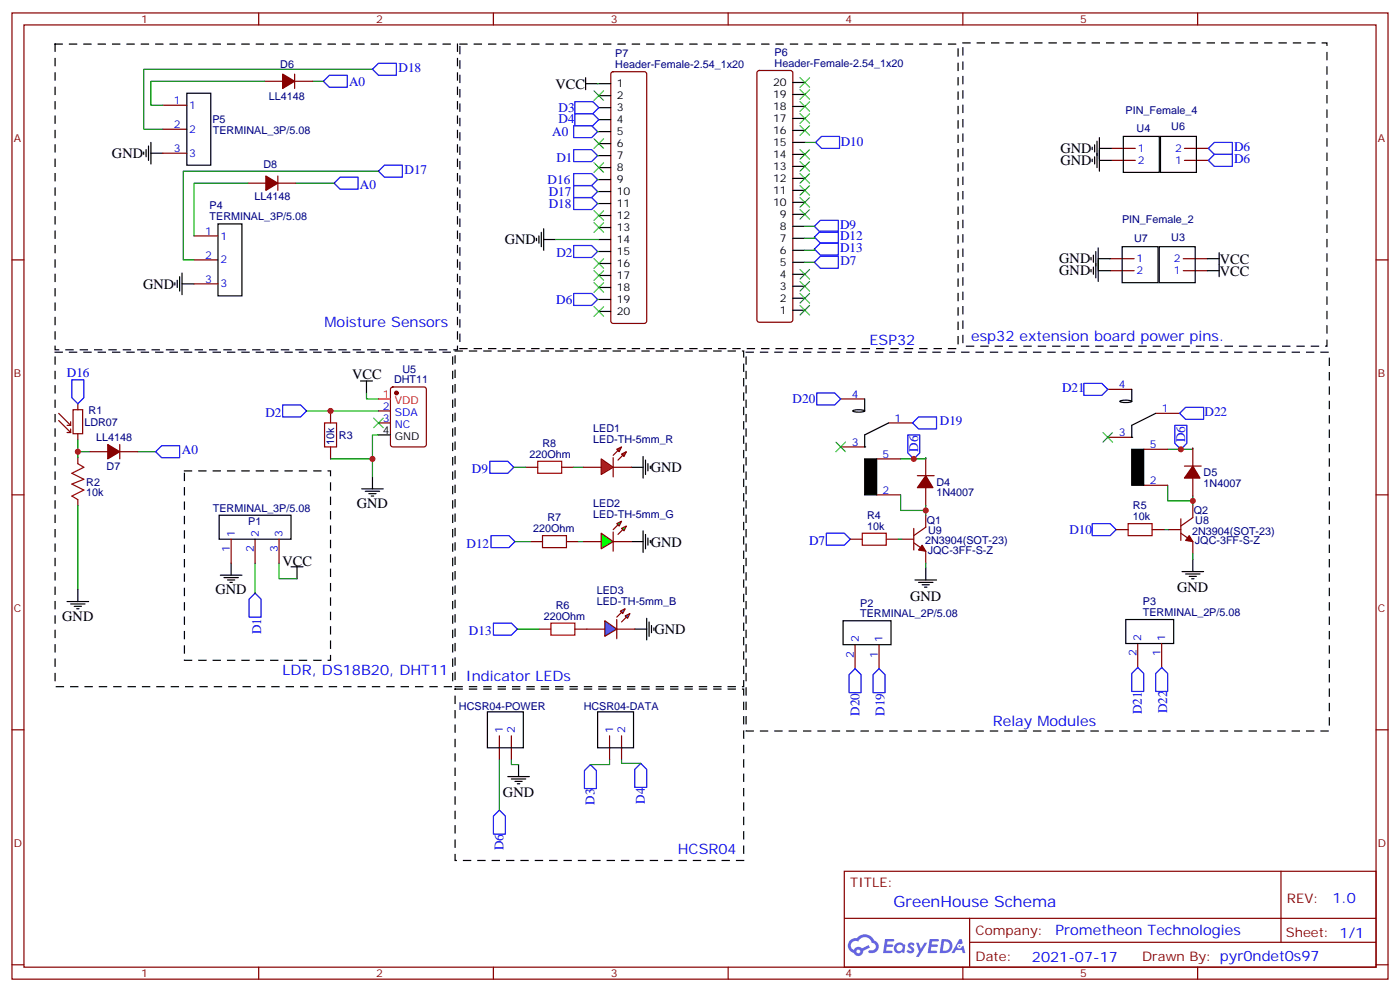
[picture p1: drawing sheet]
<svg xmlns="http://www.w3.org/2000/svg" width="412mm" height="292mm" viewBox="0 0 412 292" stroke-linecap="round" stroke-linejoin="round" font-family="sans-serif">
<g fill="none" stroke="#870000" stroke-width=".35">
<path d="M3.5 3.8h405.4v284.3h-405.4zM7.1 7.3h398.2v277.3h-398.2zM76.2 3.8v3.5M145.3 3.8v3.5M214.5 3.8v3.5M283.6 3.8v3.5M352.8 3.8v3.5M3.5 76.5h3.6M405.3 76.5h3.6M3.5 145.6h3.6M405.3 145.6h3.6M3.5 214.8h3.6"/>
<path d="M405.3 214.8h3.6M248.7 256.4h156.6v28.2h-156.6zM377.3 256.4v20.9M248.7 270.2h156.5M285.6 277.3h119.6M285.6 270.2v14.2M3.5 283.9h3.6M76.2 284.6v3.5M145.3 284.6v3.5M214.5 284.6v3.5M283.6 284.6v3.5M352.8 284.6v3.5"/>
<path d="M405.3 283.9h3.6"/>
</g>
<g fill="#5487ff">
<path d="M267.7 277.6a1.22 1.22 0 0 1 1.7 .2l-.4 .6a.47 .47 0 0 0-.3-.4 .47 .47 0 0 0-.5 .2l.1 .2a1.14 1.14 0 0 1 .8 1.8 1.14 1.14 0 0 1-1.9 0l-.2-.2 .5-.6 .7 .5a.29 .29 0 0 0 .3-.3 .29 .29 0 0 0-.2-.3 1.04 1.04 0 0 1-.6-1.7z"/>
<path d="M260.7 276.3h2.4l.3 .2-.2 .5-1.8 .1-.1 .8h1.5l.3 .4-.3 .4h-1.6l-.2 1.1h1.7l.2 .3-.2 .3-2.6 .1z"/>
<path d="M273.8 276.3h2.4l.3 .2-.1 .5-1.8 .1-.2 .8h1.6l.3 .4-.4 .4h-1.6l-.1 1.1h1.7l.2 .3-.2 .3-2.6 .1z"/>
<path d="M282.6 276.3h.7l.3 1.3-.6 .3a.69 .69 0 0 0-1 .3 .69 .69 0 0 0 .4 .9 .69 .69 0 0 0 .9-.6l.5-.2 .6 2.2h-.8l-.2-.9h-1.8l-.5 .9h-.8z"/>
<path d="M269.8 277.4h.8l.6 1.8 1.1-1.8h.9l-2.6 4.2h-.8l.9-1.5z"/>
<path d="M277.4 276.3l-.6 4.2h1.3a2.11 2.11 0 0 0 2.5-2.1 2.11 2.11 0 0 0-2.5-2.1zM278.1 277.1a1.39 1.39 0 0 1 1.7 1.4 1.39 1.39 0 0 1-1.8 1.3h-.3z"/>
<path d="M263.7 277.9a1.54 1.54 0 0 0-.1 2.2 1.54 1.54 0 0 0 2.2 .1l.6 .3 .3-2.3-.2-.3h-.4a1.49 1.49 0 0 0-2.4 0zM264 278.9a.94 .94 0 0 1 1.8 0 .94 .94 0 0 1-1.8 0z"/>
<path d="M250.4 276.7a2.18 2.18 0 0 0 1.1 3.7 1.44 1.44 0 0 0 1.6 .9 1.44 1.44 0 0 0 1.2-1.4l2-1.1-.5-.7-1.9 1a1.47 1.47 0 0 0-2.4 .4 1.39 1.39 0 0 1-.7-1.9 1.39 1.39 0 0 1 2-.5 2.12 2.12 0 0 1 2.2-1.3 2.12 2.12 0 0 1 1.9 1.7 1.14 1.14 0 0 1 1.1 1.4 1.14 1.14 0 0 1-1.7 .7 .43 .43 0 0 0-.5 .4 .43 .43 0 0 0 .4 .5 1.98 1.98 0 0 0 2.5-1.2 1.98 1.98 0 0 0-1.2-2.6 3.1 3.1 0 0 0-5.3-.6l-.9 .1zM252.3 280a.55 .55 0 0 1 1.1 0 .55 .55 0 0 1-1.1 0z"/>
<circle cx="282.6" cy="278.4" r=".26"/>
</g>
<path d="M22.9 118.8v1.8M17.3 123.8l3.5 3.5M17.3 121.6l3.5 3.6M19.8 127.3h1M19.8 125.2h1M20.8 124.1v1.1M20.8 126.2v1.1M21.5 120.6h2.8v7h-2.8zM22.9 127.6v1.8" fill="none" stroke="#850000" stroke-width=".35"/>
<path d="M22.9 136.5l1.8 1-3.5 1.8 3.5 1.7-3.5 1.5 3.5 1.7-3.5 1.8 1.7 1M95.6 124.5h3.5v7h-3.5zM158.4 135.7h7.1v3.6h-7.1zM159.8 157.6h7.1v3.5h-7.1zM254 156.9h7.1v3.5h-7.1zM332.3 154.1h7.1v3.5h-7.1zM162.3 183.4h7v3.5h-7z" fill="none" stroke="#a10000" stroke-width=".35"/>
<g fill="none" stroke="#870000" stroke-width=".35">
<path d="M115.2 114.1l.5-.2h9.2l.6 .4 .1 16.5-.5 .7h-9.4l-.6-.4-.1-16.5zM247.6 117.4h7.1M326.3 114.6h7.1M22.9 134.7v1.8M97.4 120.9v3.6M97.4 131.5v3.5M111.5 120.9h3.5M111.5 124.5h3.5M154.9 137.5h3.5M165.5 137.5h3.5M247.6 131.5h7.1M258.2 135h7.1"/>
<path d="M261.8 124.5h7M270.2 140h5M272.7 134.7v5.3M326.3 128.7h7.1M336.9 132.2h7.1M340.4 121.6h7.1M348.9 137.2h4.9M351.4 131.9v5.3M22.9 147v1.8M156.3 159.4h3.5M166.9 159.4h3.5M250.5 158.7h3.5"/>
<path d="M258.2 145.6h7.1M261.1 158.7h3.5M265.6 158.7h3.6M269.2 159.7l3.5 2.5v3.5M269.2 155.5v6.4M272.7 143.5v5.3M272.7 151.6v3.6l-3.5 2.4M328.8 155.9h3.5M336.9 142.8h7.1M339.4 155.9h3.5M344.3 155.9h3.5M347.8 156.9l3.6 2.5v3.5"/>
<path d="M347.8 152.7v6.3M351.4 140.7v5.3M351.4 148.8v3.5l-3.6 2.5M158.7 185.1h3.6M169.3 185.1h3.6"/>
</g>
<g fill="none" stroke="#008700" stroke-width=".35">
<path d="M92.1 23.9h3.1M109.7 20.4h-67.4v17.6h5.7M87.1 53.9h11.3M107.9 115.6v1.8h3.6M22.9 129.4v5.3M22.9 132.9h3.6M40.6 132.9h5.3M90.3 120.9h21.2M97.4 135h12.3M111.5 128h-1.8v12.3M151.3 137.5h3.6M169 137.5h2.8"/>
<path d="M272.7 134.7v.3h-7.4M351.4 131.9v.3h-7.4M22.9 148.8v24.7M151.7 159.4h4.6M170.4 159.4h1.4M264.6 158.7h1M265.3 145.6v4.6h7.4M272.7 148.8v2.8M342.9 155.9h1.4M344 142.8v4.6h7.4M351.4 146v2.8M75.1 165.7v8.9"/>
<path d="M82.2 165.7v4.6h5.3M272.7 165.7v1.4M351.4 162.9v1.8M152.4 185.1h6.3"/>
</g>
<g fill="none" stroke="#000" stroke-width=".35">
<path d="M172.5 24.6h3.5M172.5 22.9v3.5M42.3 44.7v.7M43 44v2.1M43.7 43v4.2M44.4 45.1h3.6M44.4 41.9v6.4M158 70.1v.7M158.7 69.4v2.1M159.5 68.4v4.2M160.2 70.5h3.5M160.2 67.3v6.4"/>
<path d="M51.5 83.2v.7M52.2 82.5v2.1M52.9 81.4v4.3M53.6 83.5h3.5M53.6 80.4v6.3M106.2 112.1h3.5M107.9 112.1v3.5M254.7 117.4v3.5M329.9 118a5.1 5.1 0 0 1 3.5 .1 4.6 4.6 0 0 1-3.6 0zM333.4 114.6v3.5M111.5 128h3.5M185.9 137.5h3.5"/>
<path d="M189.4 134.3v6.4M190.1 135.4v4.2M190.9 136.5v2.1M191.6 137.2v.7M251.3 120.8a5.1 5.1 0 0 1 3.4 .1 4.6 4.6 0 0 1-3.5 0zM261.8 124.5l-7.1 3.5v3.5M340.4 121.6l-7 3.6v3.5M106.5 143.9h6.4M107.6 144.6h4.2M108.7 145.3h2.1M109.4 146h.7M109.7 140.3v3.6"/>
<path d="M185.9 159.4h3.5M189.4 156.2v6.4M190.1 157.3v4.2M190.9 158.3v2.1M191.6 159v.7M19.8 177h6.3M20.8 177.7h4.2M21.9 178.4h2.1M22.6 179.1h.7M22.9 173.5v3.5M64.9 169.3h6.4M66 170h4.2"/>
<path d="M67 170.7h2.1M67.7 171.4h.7M68.1 165.7v3.6M85.7 166.8h3.6M87.5 166.8v3.5M269.5 170.7h6.4M270.6 171.4h4.2M271.6 172.1h2.2M272.3 172.8h.7M272.7 167.1v3.6M348.2 168.2h6.3M349.2 168.9h4.3"/>
<path d="M350.3 169.6h2.1M351 170.3h.7M351.4 164.7v3.5M187 185.1h3.5M190.5 182v6.3M191.2 183v4.3M191.9 184.1v2.1M192.6 184.8v.7"/>
</g>
<path d="M16.2 13h118.6v89.9h-118.6zM135.5 13h146.7v89.6h-146.7zM16.2 103.6h117.1v98.5h-117.1zM134.1 103.3h85v98.8h-85zM219.8 103.6h171.8v111.5h-171.8zM54.3 138.6h43.1v55.7h-43.1zM134.1 202.8h85v50.4h-85z" fill="none" stroke="#000" stroke-width=".35" stroke-dasharray="2.1 2.1"/>
<g fill="none" stroke="#00f" stroke-width=".35">
<path d="M97 22.2h5.3v3.5h-5.3l-1.8-1.8zM169 37h5.3l1.7 1.7-1.7 1.8h-5.3zM98.4 53.9l1.8-1.8h5.3v3.6h-5.3zM169 44h5.3l1.7 1.8-1.7 1.8h-5.3zM169 72.2h5.3l1.7 1.8-1.7 1.8h-5.3zM239.9 77.2l1.8-1.8h5.2v3.6h-5.2zM83.3 119.2h5.2l1.8 1.7-1.8 1.8h-5.2zM45.9 132.9l1.7-1.7h5.3v3.5h-5.3zM144.3 135.7h5.3l1.7 1.8-1.7 1.8h-5.3zM144.6 157.6h5.3l1.8 1.8-1.8 1.7h-5.3zM243.4 156.9h5.3l1.8 1.8-1.8 1.7h-5.3zM321.7 154.1h5.3l1.8 1.8-1.8 1.7h-5.3z"/>
<path d="M75.1 174.6l1.8 1.7v5.3h-3.5v-5.3zM145.3 183.4h5.3l1.8 1.7-1.8 1.8h-5.3zM147.1 238.4l1.8 1.8v5.3h-3.6v-5.3z"/>
</g>
<g fill="#870000" stroke="#870000" stroke-width=".35">
<path d="M272.7 140l2.1 3.5h-4.6z"/>
<path d="M271.6 160.4l1.1 1.8-2.1-.3z"/>
<path d="M350.3 157.6l1.1 1.8-2.2-.4z"/>
<path d="M351.4 137.2l2.1 3.5h-4.6z"/>
<circle cx="116.8" cy="115.6" r=".53"/>
</g>
<path d="M111.5 117.4h3.5" fill="none" stroke="#f00" stroke-width=".35"/>
<path d="M110.1 123l2.8 2.9M112.9 123l-2.8 2.9" fill="none" stroke="#3c3" stroke-width=".35"/>
<g fill="#000">
<circle cx="254.7" cy="131.5" r=".18"/>
<circle cx="333.4" cy="128.7" r=".18"/>
</g>
<path d="M254.7 135h3.5v10.6h-3.5zM333.4 132.2h3.5v10.6h-3.5z" fill="#000" stroke="#000" stroke-width=".35"/>
<g fill="#f00" stroke="#870000" stroke-width=".35">
<path d="M177.1 135l3.5 2.5-3.5 2.1z"/>
<path d="M180.6 134.7v5.6z"/>
</g>
<g fill="#870000" stroke="#870000" stroke-width=".35">
<path d="M180.6 134l1.4-1.4z"/>
<path d="M182 135.4l1.4-1.4z"/>
</g>
<g fill="#f00" stroke="#870000" stroke-width=".35">
<path d="M181.7 132.2l1.4-.7-.7 1.4z"/>
<path d="M183.1 133.6l1.4-.7-.7 1.4z"/>
</g>
<path d="M171.8 137.5h5.3M180.6 137.5h5.3M171.8 159.4h5.3M180.6 159.4h5.3" fill="none" stroke="#870000" stroke-width=".35"/>
<g fill="#0f0" stroke="#870000" stroke-width=".35">
<path d="M183.1 155.5l1.4-.7-.7 1.4z"/>
<path d="M181.7 154.1l1.4-.7-.7 1.4z"/>
</g>
<g fill="#870000" stroke="#870000" stroke-width=".35">
<path d="M182 157.3l1.4-1.4z"/>
<path d="M182 154.4l-1.4 1.5z"/>
</g>
<path d="M180.6 156.6v5.6z" fill="#f00" stroke="#870000" stroke-width=".35"/>
<path d="M177.1 156.9l3.5 2.5-3.5 2.1z" fill="#0f0" stroke="#870000" stroke-width=".35"/>
<path d="M172.9 185.1h5.3M181.7 185.1h5.3" fill="none" stroke="#870000" stroke-width=".35"/>
<g fill="#09f" stroke="#870000" stroke-width=".35">
<path d="M184.1 181.3l1.5-.7-.7 1.4z"/>
<path d="M182.7 179.8l1.4-.7-.7 1.5z"/>
</g>
<g fill="#870000" stroke="#870000" stroke-width=".35">
<path d="M183.1 183l1.4-1.4z"/>
<path d="M181.7 181.6l1.4-1.4z"/>
</g>
<path d="M181.7 182.3v5.7z" fill="#f00" stroke="#870000" stroke-width=".35"/>
<path d="M178.2 182.7l3.5 2.4-3.5 2.2z" fill="#09f" stroke="#870000" stroke-width=".35"/>
<g fill="none" stroke="#00f" stroke-width=".35">
<path d="M111.5 18.6h5.3v3.6h-5.3l-1.8-1.8zM169.3 29.9h5.3l1.8 1.8-1.8 1.7h-5.3zM169.3 33.4h5.3l1.8 1.8-1.8 1.8h-5.3zM111.5 50.4l1.7-1.8h5.3v3.5h-5.3zM169 51.1h5.3l1.7 1.7-1.7 1.8h-5.3zM169 54.6h5.3l1.7 1.8-1.7 1.7h-5.3zM169 58.1h5.3l1.7 1.8-1.7 1.8h-5.3zM240.2 41.9l1.8-1.8h5.3v3.6h-5.3zM356 43.7l1.7-1.8h5.3v3.5h-5.3zM356 47.2l1.7-1.8h5.3v3.6h-5.3zM239.9 66.6l1.8-1.8h5.2v3.6h-5.2zM239.9 69.8l1.8-1.8h5.2v3.5h-5.2z"/>
<path d="M239.9 73.3l1.8-1.8h5.2v3.6h-5.2zM169 86.4h5.3l1.7 1.7-1.7 1.8h-5.3zM21.2 111.8h3.5v5.3l-1.8 1.7-1.7-1.7zM240.6 115.6h5.3l1.7 1.8-1.7 1.8h-5.3zM319.3 112.8h5.3l1.7 1.8-1.7 1.7h-5.3zM349.2 119.9h5.3v3.5h-5.3l-1.7-1.8zM267.4 128h3.5v5.3l-1.7 1.7-1.8-1.7zM270.6 122.7h5.3v3.5h-5.3l-1.8-1.7zM346.1 125.2h3.5v5.3l-1.8 1.7-1.7-1.7zM251.9 196.8l1.7 1.7v5.3h-3.5v-5.3zM258.9 196.8l1.8 1.7v5.3h-3.5v-5.3zM335.1 196.4l1.8 1.8v5.3h-3.5v-5.3z"/>
<path d="M342.2 196.4l1.8 1.8v5.3h-3.6v-5.3zM173.9 225l1.8 1.8v5.3h-3.5v-5.3zM188.7 224.6l1.8 1.8v5.3h-3.5v-5.3z"/>
</g>
<g fill="none" stroke="#3c3" stroke-width=".35">
<path d="M175 26.7l2.8 2.9M177.8 26.7l-2.8 2.9M235.7 37l2.8 2.8M235.7 33.4l2.8 2.9M235.7 29.9l2.8 2.8M235.7 26.4l2.8 2.8M235.7 22.9l2.8 2.8M238.5 37l-2.8 2.8M238.5 33.4l-2.8 2.9M238.5 29.9l-2.8 2.8M238.5 26.4l-2.8 2.8M238.5 22.9l-2.8 2.8"/>
<path d="M175 40.9l2.8 2.8M175 47.9l2.8 2.8M177.8 40.9l-2.8 2.8M177.8 47.9l-2.8 2.8M235.7 54.6l2.8 2.8M235.7 51.1l2.8 2.8M235.7 44l2.8 2.8M235.7 58.1l2.8 2.9M235.7 47.6l2.8 2.8M238.5 54.6l-2.8 2.8M238.5 51.1l-2.8 2.8M238.5 44l-2.8 2.8"/>
<path d="M238.5 58.1l-2.8 2.9M238.5 47.6l-2.8 2.8M175 62l2.8 2.8M175 65.5l2.8 2.9M175 76.1l2.8 2.9M175 79.7l2.8 2.8M177.8 62l-2.8 2.8M177.8 65.5l-2.8 2.9M177.8 76.1l-2.8 2.9M177.8 79.7l-2.8 2.8M235.7 79.3l2.8 2.8M235.7 61.7l2.8 2.8"/>
<path d="M238.5 79.3l-2.8 2.8M238.5 61.7l-2.8 2.8M175 83.2l2.8 2.8M175 90.2l2.8 2.9M177.8 83.2l-2.8 2.8M177.8 90.2l-2.8 2.9M235.7 89.9l2.8 2.8M235.7 86.4l2.8 2.8M235.7 82.8l2.8 2.9M238.5 89.9l-2.8 2.8M238.5 86.4l-2.8 2.8M238.5 82.8l-2.8 2.9"/>
<path d="M246.2 130.1l2.9 2.8M249.1 130.1l-2.9 2.8M324.9 127.3l2.8 2.8M327.7 127.3l-2.8 2.8"/>
</g>
<g fill="none" stroke="#000" stroke-width=".35">
<path d="M55 27.4h7.1v21.2h-7.1zM176.4 24.6h3.5M176.4 28.2h3.5M176.4 31.7h3.5M176.4 35.2h3.5M176.4 38.7h3.5M233.5 38.4h3.6M233.5 34.9h3.6M233.5 31.3h3.6M233.5 27.8h3.6M233.5 24.3h3.6M176.4 42.3h3.5"/>
<path d="M176.4 45.8h3.5M176.4 49.3h3.5M176.4 52.8h3.5M176.4 56.4h3.5M176.4 59.9h3.5M233.5 59.5h3.6M233.5 56h3.6M233.5 52.5h3.6M233.5 49h3.6M233.5 45.4h3.6M233.5 41.9h3.6M321.7 43.3v.7"/>
<path d="M321.7 46.8v.8M322.4 42.6v2.1M322.4 46.1v2.2M323.1 41.6v7.7M323.8 43.7h3.6M323.8 40.5v9.9M323.8 47.2h3.6M330.9 40.1h10.6v10.6h-10.6zM341.8 40.1h10.6v10.6h-10.6zM64.2 65.9h7.1v21.2h-7.1zM176.4 63.4h3.5M176.4 67h3.5"/>
<path d="M176.4 70.5h3.5M176.4 74h3.5M176.4 77.5h3.5M233.5 77.2h3.6M233.5 73.7h3.6M233.5 70.1h3.6M233.5 66.6h3.6M233.5 63.1h3.6M321.4 75.8v.7M321.4 79.3v.7M322.1 75.1v2.1M322.1 78.6v2.1"/>
<path d="M322.8 74v7.8M323.5 76.1h3.5M323.5 73v9.8M323.5 79.7h3.5M330.6 72.6h10.5v10.6h-10.5zM341.5 72.6h10.6v10.6h-10.6zM355.6 76.1h3.5M355.6 79.7h3.5M359.1 74.4v7M176.4 81.1h3.5M176.4 84.6h3.5M176.4 88.1h3.5"/>
<path d="M176.4 91.7h3.5M233.5 91.3h3.6M233.5 87.8h3.6M233.5 84.2h3.6M233.5 80.7h3.6M64.6 151.6h21.1v7.1h-21.1zM248.4 182.7h14.1v7h-14.1zM331.6 182.3h14.1v7.1h-14.1zM143.6 209.5h10.6v10.6h-10.6zM176 209.5h10.6v10.6h-10.6zM149.6 228.5h6.3M150.6 229.2h4.3"/>
<path d="M151.7 229.9h2.1M152.4 230.6h.7M152.8 225v3.5"/>
</g>
<g fill="none" stroke="#870000" stroke-width=".35">
<path d="M48 38h7M48 31h7M78 23.9h5.3M86.8 21.8v4.2M86.8 23.9h5.3M180.2 21.3l.4-.2h9.2l.5 .2 .2 .5v72.7l-.2 .5-.5 .2h-9.2l-.5-.3-.2-.4v-72.7zM223.2 20.9l.5-.2h9.1l.5 .2 .2 .5v72.7l-.2 .5-.5 .2h-9.1l-.5-.2-.2-.5v-72.7zM48 45.1h7M73 53.9h5.3M81.8 51.8v4.2M81.8 53.9h5.3M327.4 43.7h7"/>
<path d="M327.4 47.2h7M348.9 43.7h7.1M348.9 47.2h7.1M57.1 76.5h7.1M57.1 69.4h7.1M327 79.7h7.1M327 76.1h7.1M348.5 79.7h7.1M348.5 76.1h7.1M57.1 83.5h7.1M26.5 132.9h5.2M35.3 130.8v4.2"/>
<path d="M35.3 132.9h5.3M68.1 158.7v7M75.1 158.7v7M82.2 158.7v7M251.9 189.7v7.1M258.9 189.7v7.1M335.1 189.4v7M342.2 189.4v7M147.1 216.5v7.1M150.6 216.5v7.1M179.6 216.5v7.1M183.1 216.5v7.1"/>
</g>
<g fill="#870000" stroke="#870000" stroke-width=".35">
<path d="M83.3 21.8l3.5 2.1-3.5 2.1z"/>
<path d="M31.7 130.8l3.6 2.1-3.6 2.1z"/>
<path d="M78.3 51.8l3.5 2.1-3.5 2.1z"/>
</g>
<g fill="none" stroke="#008700" stroke-width=".35">
<path d="M78 23.9h-33.6v7.1h3.6M176 24.6h.4M176 38.7h.4M73 53.9h-15.9v15.5M111.5 50.4h-57.5v26.1h3.1M176 45.8h.4M176 52.8h.4M176 56.4h.4M176 59.9h.4M237.1 41.9h3.1M163.7 70.5h12.7M176 74h.4"/>
<path d="M237.1 77.2h2.8M237.1 66.6h2.8M239.9 73.3v.4h-2.8M239.9 69.8v.3h-2.8M176 88.1h.4M147.1 223.6v14.8M150.6 223.6v1.4h2.2M179.6 223.6v1.4h-5.7M183.1 223.6v1h5.6"/>
</g>
<path d="M283.6 12.6h107.3v89.3h-107.3z" fill="none" stroke="#000" stroke-width=".35" stroke-dasharray="2.1 2.1"/>
<g fill="#c00">
<circle cx="22.9" cy="132.9" r=".88"/>
<circle cx="109.7" cy="135" r=".88"/>
<circle cx="97.4" cy="120.9" r=".88"/>
<circle cx="351.4" cy="147.4" r=".88"/>
<circle cx="272.7" cy="150.2" r=".88"/>
<circle cx="269.2" cy="135" r=".88"/>
<circle cx="347.8" cy="132.2" r=".88"/>
</g>
<text font-size="4.6" fill="#00f" x="263.2" y="267">GreenHouse Schema</text>
<g font-size="4.2">
<text x="163.6" y="26.1">VCC</text>
<text x="33" y="46.5">GND</text>
<text x="312.4" y="45.1">GND</text>
<text x="312.4" y="48.6">GND</text>
<text x="148.7" y="71.9">GND</text>
<text x="312" y="77.5">GND</text>
<text x="359.3" y="77.6">VCC</text>
<text x="312" y="81.1">GND</text>
<text x="359.3" y="81.1">VCC</text>
<text x="42.2" y="85">GND</text>
<text x="103.7" y="111.4">VCC</text>
<text x="191.7" y="139">GND</text>
<text x="105.1" y="149.5">GND</text>
<text x="191.7" y="160.8">GND</text>
<text x="83.2" y="166.4">VCC</text>
<text x="63.5" y="174.9">GND</text>
<text x="268.1" y="176.8">GND</text>
<text x="346.8" y="174.3">GND</text>
<text x="18.3" y="182.7">GND</text>
<text x="192.8" y="186.6">GND</text>
<text x="148.2" y="234.5">GND</text>
</g>
<g font-size="4.2" fill="#00f">
<text x="95.6" y="96.2">Moisture Sensors</text>
<text x="256.1" y="101.5">ESP32</text>
<text x="286.1" y="100.5">esp32 extension board power pins.</text>
<text x="83.3" y="198.5">LDR, DS18B20, DHT11</text>
<text x="137.2" y="200.3">Indicator LEDs</text>
<text x="292.5" y="213.7">Relay Modules</text>
<text x="199.7" y="251.5">HCSR04</text>
<text x="392.5" y="265.7">1.0</text>
<text x="310.9" y="275.2">Prometheon Technologies</text>
<text x="304" y="283">2021-07-17</text>
</g>
<g font-size="3.9" fill="#00f">
<text x="117.4" y="21.1">D18</text>
<text x="102.8" y="25.2">A0</text>
<text x="164.5" y="32.9">D3</text>
<text x="162.7" y="40">A0</text>
<text x="164.5" y="36.1">D4</text>
<text x="163.9" y="47.5">D1</text>
<text x="247.6" y="43.1">D10</text>
<text x="363.5" y="44.5">D6</text>
<text x="363.5" y="48">D6</text>
<text x="119.2" y="51.1">D17</text>
<text x="106" y="55.5">A0</text>
<text x="161.3" y="54.1">D16</text>
<text x="161.7" y="57.6">D17</text>
<text x="161.7" y="61.2">D18</text>
<text x="247.5" y="70.5">D12</text>
<text x="247.5" y="67.5">D9</text>
<text x="163.9" y="75.8">D2</text>
<text x="247.5" y="74">D13</text>
<text x="247.6" y="77.9">D7</text>
<text x="163.9" y="89.4">D6</text>
<text x="19.7" y="111">D16</text>
<text x="233.5" y="118.7">D20</text>
<text x="312.8" y="115.5">D21</text>
<text x="78.2" y="122.7">D2</text>
<text x="276.9" y="125.1">D19</text>
<text x="354.8" y="122.6">D22</text>
<text x="349.1" y="130.2" transform="rotate(-90 349.1 130.2)">D6</text>
<text x="53.6" y="133.6">A0</text>
<text x="270.4" y="133" transform="rotate(-90 270.4 133)">D6</text>
<text x="139" y="139.3">D9</text>
<text x="137.4" y="161.1">D12</text>
<text x="238.3" y="160.4">D7</text>
<text x="315" y="157.1">D10</text>
<text x="76.9" y="186.7" transform="rotate(-90 76.9 186.7)">D1</text>
<text x="138.1" y="186.9">D13</text>
<text x="343.8" y="209.9" transform="rotate(-90 343.8 209.9)">D22</text>
<text x="253.1" y="210.6" transform="rotate(-90 253.1 210.6)">D20</text>
<text x="260.5" y="210.6" transform="rotate(-90 260.5 210.6)">D19</text>
<text x="336.4" y="210.2" transform="rotate(-90 336.4 210.2)">D21</text>
<text x="175.2" y="236.8" transform="rotate(-90 175.2 236.8)">D3</text>
<text x="190" y="236.5" transform="rotate(-90 190 236.5)">D4</text>
<text x="148.4" y="250.2" transform="rotate(-90 148.4 250.2)">D6</text>
</g>
<g font-size="3.9" fill="#800">
<text x="250.5" y="261">TITLE:</text>
<text x="379.1" y="265.7">REV:</text>
<text x="287.4" y="275.2">Company:</text>
<text x="378.7" y="275.8">Sheet: 1/1</text>
<text x="287.4" y="282.9">Date:</text>
<text x="336.4" y="282.9">Drawn By: pyr0ndet0s97</text>
</g>
<g font-size="3.2" fill="#800">
<text x="41.6" y="6.8">1</text>
<text x="110.8" y="6.8">2</text>
<text x="179.9" y="6.8">3</text>
<text x="249.1" y="6.8">4</text>
<text x="318.2" y="6.8">5</text>
<text x="4.1" y="41.9">A</text>
<text x="405.9" y="41.9">A</text>
<text x="4.1" y="111.1">B</text>
<text x="405.9" y="111.1">B</text>
<text x="4.1" y="180.2">C</text>
<text x="405.9" y="180.2">C</text>
<text x="4.1" y="249.3">D</text>
<text x="405.9" y="249.3">D</text>
<text x="41.6" y="287.6">1</text>
<text x="110.8" y="287.6">2</text>
<text x="179.9" y="287.6">3</text>
<text x="249.1" y="287.6">4</text>
<text x="318.2" y="287.6">5</text>
</g>
<g font-size="3.2" fill="#000080">
<text x="181.3" y="16.8">P7</text>
<text x="228.2" y="16.5">P6</text>
<text x="82.6" y="20.1">D6</text>
<text x="181.3" y="20">Header-Female-2.54_1x20</text>
<text x="228.2" y="19.7">Header-Female-2.54_1x20</text>
<text x="79.2" y="29.3">LL4148</text>
<text x="331.6" y="33.4">PIN_Female_4</text>
<text x="62.5" y="36.3">P5</text>
<text x="62.7" y="39.5">TERMINAL_3P/5.08</text>
<text x="334.8" y="38.8">U4</text>
<text x="345" y="38.1">U6</text>
<text x="77.6" y="49.4">D8</text>
<text x="74.9" y="58.9">LL4148</text>
<text x="61.7" y="64.8">TERMINAL_3P/5.08</text>
<text x="61.7" y="61.6">P4</text>
<text x="330.5" y="65.5">PIN_Female_2</text>
<text x="334.1" y="71.3">U7</text>
<text x="345" y="70.9">U3</text>
<text x="116.1" y="112.6">DHT11</text>
<text x="118.5" y="109.7">U5</text>
<text x="24.9" y="125.3">LDR07</text>
<text x="26.1" y="121.8">R1</text>
<text x="28.4" y="129.8">LL4148</text>
<text x="98.5" y="131" transform="rotate(-90 98.5 131)">10k</text>
<text x="99.8" y="129.1">R3</text>
<text x="159.8" y="131.5">R8</text>
<text x="174.7" y="130.5">LED-TH-5mm_R</text>
<text x="174.7" y="127.2">LED1</text>
<text x="156" y="134.8">220Ohm</text>
<text x="25.4" y="142.9">R2</text>
<text x="31.4" y="138.3">D7</text>
<text x="275.9" y="142.9">D4</text>
<text x="354.5" y="143.2">1N4007</text>
<text x="354.5" y="140.1">D5</text>
<text x="25.4" y="146">10k</text>
<text x="174.7" y="149.1">LED2</text>
<text x="275.9" y="146">1N4007</text>
<text x="333.7" y="149.8">R5</text>
<text x="62.7" y="150.6">TERMINAL_3P/5.08</text>
<text x="73.1" y="154.5">P1</text>
<text x="161.2" y="153.4">R7</text>
<text x="174.7" y="152.3">LED-TH-5mm_G</text>
<text x="255.4" y="155.9">10k</text>
<text x="255.4" y="152.7">R4</text>
<text x="273" y="154.2">Q1</text>
<text x="333.7" y="153">10k</text>
<text x="351.6" y="151.4">Q2</text>
<text x="352.1" y="154.2">U8</text>
<text x="157" y="156.6">220Ohm</text>
<text x="272.5" y="160.2">2N3904(SOT-23)</text>
<text x="273.4" y="157">U9</text>
<text x="351.2" y="157.4">2N3904(SOT-23)</text>
<text x="352" y="160.2">JQC-3FF-S-Z</text>
<text x="273.3" y="163">JQC-3FF-S-Z</text>
<text x="163.7" y="179.1">R6</text>
<text x="175.8" y="178.1">LED-TH-5mm_B</text>
<text x="175.8" y="174.9">LED3</text>
<text x="253.4" y="178.5">P2</text>
<text x="336.7" y="178.1">P3</text>
<text x="160.2" y="182.4">220Ohm</text>
<text x="253.4" y="181.6">TERMINAL_2P/5.08</text>
<text x="336.6" y="181.3">TERMINAL_2P/5.08</text>
<text x="135.2" y="208.8">HCSR04-POWER</text>
<text x="172" y="208.9">HCSR04-DATA</text>
</g>
<g font-size="3.2">
<text x="181.7" y="25.7">1</text>
<text x="181.7" y="29.2">2</text>
<text x="227.7" y="28.9">19</text>
<text x="227.7" y="25.3">20</text>
<text x="181.7" y="32.7">3</text>
<text x="227.7" y="35.9">17</text>
<text x="227.7" y="32.4">18</text>
<text x="181.7" y="36.3">4</text>
<text x="181.7" y="39.8">5</text>
<text x="227.7" y="39.4">16</text>
<text x="181.7" y="43.3">6</text>
<text x="181.7" y="46.8">7</text>
<text x="227.7" y="46.5">14</text>
<text x="227.7" y="43">15</text>
<text x="181.7" y="50.4">8</text>
<text x="181.7" y="53.9">9</text>
<text x="227.7" y="53.6">12</text>
<text x="227.7" y="50">13</text>
<text x="181.7" y="57.4">10</text>
<text x="227.7" y="57.1">11</text>
<text x="181.7" y="61">11</text>
<text x="181.7" y="64.5">12</text>
<text x="227.7" y="60.6">10</text>
<text x="229.8" y="64.1">9</text>
<text x="181.7" y="68">13</text>
<text x="181.7" y="71.5">14</text>
<text x="229.8" y="71.2">7</text>
<text x="229.8" y="67.7">8</text>
<text x="181.7" y="75.1">15</text>
<text x="229.8" y="74.7">6</text>
<text x="181.7" y="78.6">16</text>
<text x="181.7" y="82.1">17</text>
<text x="229.8" y="81.8">4</text>
<text x="229.8" y="78.2">5</text>
<text x="181.7" y="85.7">18</text>
<text x="181.7" y="89.2">19</text>
<text x="229.8" y="88.8">2</text>
<text x="229.8" y="85.3">3</text>
<text x="181.7" y="92.7">20</text>
<text x="229.8" y="92.4">1</text>
<text x="112.8" y="127.6">4</text>
<text x="116.3" y="129.4">GND</text>
</g>
<g font-size="3.2" fill="#00f">
<text x="51.3" y="30.6">1</text>
<text x="55.7" y="32">1</text>
<text x="51.3" y="37.7">2</text>
<text x="55.7" y="39.1">2</text>
<text x="51.3" y="44.7">3</text>
<text x="55.7" y="46.1">3</text>
<text x="335.1" y="44.7">1</text>
<text x="346.2" y="44.7">2</text>
<text x="335.1" y="48.3">2</text>
<text x="346.2" y="48.3">1</text>
<text x="60.4" y="69.1">1</text>
<text x="64.9" y="70.5">1</text>
<text x="60.4" y="76.1">2</text>
<text x="64.9" y="77.5">2</text>
<text x="334.8" y="77.2">1</text>
<text x="345.8" y="77.2">2</text>
<text x="60.4" y="83.2">3</text>
<text x="334.8" y="80.7">2</text>
<text x="345.8" y="80.7">1</text>
<text x="64.9" y="84.6">3</text>
<text x="250.9" y="117.1">4</text>
<text x="329.6" y="114.2">4</text>
<text x="112.8" y="120.6">2</text>
<text x="112.8" y="124.1">3</text>
<text x="116.3" y="122.3">SDA</text>
<text x="116.3" y="125.9">NC</text>
<text x="263.5" y="124.1">1</text>
<text x="342.2" y="121.3">1</text>
<text x="250.9" y="131.2">3</text>
<text x="329.6" y="128.3">3</text>
<text x="338.7" y="131.9">5</text>
<text x="260" y="134.7">5</text>
<text x="338.7" y="142.5">2</text>
<text x="260" y="145.3">2</text>
<text x="69.1" y="158" transform="rotate(-90 69.1 158)">1</text>
<text x="76.2" y="158" transform="rotate(-90 76.2 158)">2</text>
<text x="83.3" y="158" transform="rotate(-90 83.3 158)">3</text>
<text x="67.7" y="162.5" transform="rotate(-90 67.7 162.5)">1</text>
<text x="74.8" y="162.5" transform="rotate(-90 74.8 162.5)">2</text>
<text x="81.8" y="162.5" transform="rotate(-90 81.8 162.5)">3</text>
<text x="252.9" y="189" transform="rotate(-90 252.9 189)">2</text>
<text x="260" y="189" transform="rotate(-90 260 189)">1</text>
<text x="336.2" y="188.7" transform="rotate(-90 336.2 188.7)">2</text>
<text x="343.3" y="188.7" transform="rotate(-90 343.3 188.7)">1</text>
<text x="251.5" y="193.5" transform="rotate(-90 251.5 193.5)">2</text>
<text x="258.6" y="193.5" transform="rotate(-90 258.6 193.5)">1</text>
<text x="334.8" y="193.1" transform="rotate(-90 334.8 193.1)">2</text>
<text x="341.8" y="193.1" transform="rotate(-90 341.8 193.1)">1</text>
<text x="148.2" y="215.8" transform="rotate(-90 148.2 215.8)">1</text>
<text x="151.7" y="215.8" transform="rotate(-90 151.7 215.8)">2</text>
<text x="180.6" y="215.8" transform="rotate(-90 180.6 215.8)">1</text>
<text x="184.1" y="215.8" transform="rotate(-90 184.1 215.8)">2</text>
</g>
<g font-size="3.2" fill="#f00">
<text x="112.8" y="117.1">1</text>
<text x="116.3" y="118.8">VDD</text>
</g>
</svg>
